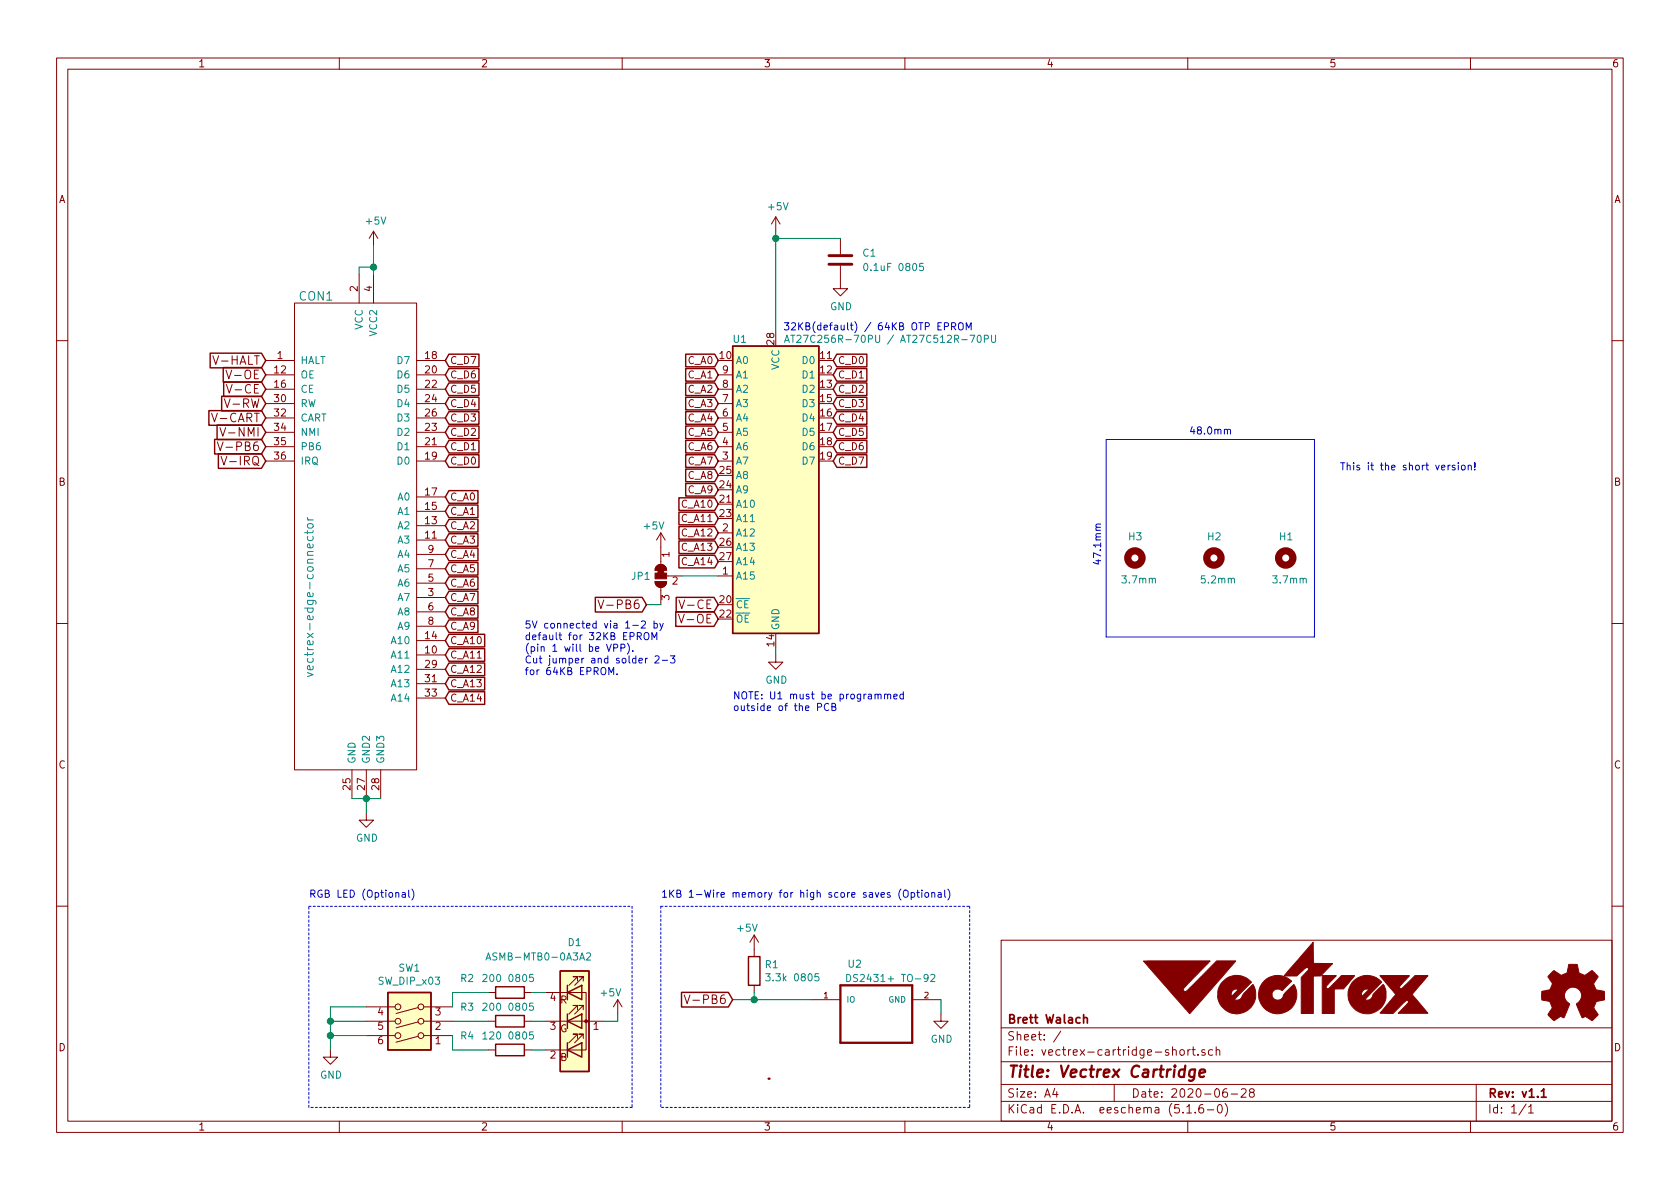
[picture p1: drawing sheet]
<svg xmlns="http://www.w3.org/2000/svg" width="297mm" height="210mm" viewBox="0 0 297 210" stroke-linecap="round" stroke-linejoin="round" font-family="sans-serif">
<g fill="none" stroke="#840000" stroke-width=".18">
<path d="M10 10.3h277v189.9h-277zM12 12.2h273v186.1h-273zM60 10.3v1.9M110 10.3v1.9M160 10.3v1.9M210 10.3v1.9M260 10.3v1.9M137.2 38.3l-.8 1.3M137.2 38.3v2.6M137.2 38.3l.7 1.3M52.1 53.6h21.6v82.5h-21.6zM63.5 48.5v5.1"/>
<path d="M66 40.9l-.7 1.3M66 40.9v2.5M66 48.5v5.1M66 40.9l.8 1.3M148.6 47v4h1.3l-1.3 1.3-1.3-1.3h1.3M148.6 42.2v2.8M10 60.2h2M47 79h5.1M47 76.4h5.1M47 73.9h5.1M47 71.4h5.1M47 68.8h5.1"/>
<path d="M47 66.3h5.1M47 63.7h5.1M73.7 79h5M73.7 76.4h5M73.7 73.9h5M73.7 71.4h5M73.7 68.8h5M73.7 66.3h5M73.7 63.7h5M127 79h2.5M127 76.4h2.5M127 73.9h2.5"/>
<path d="M127 71.4h2.5M127 68.8h2.5M127 66.3h2.5M285 60.2h2M47 81.5h5.1M73.7 81.5h5M73.7 98h5M73.7 95.5h5M73.7 93h5M73.7 90.4h5M73.7 87.9h5M116.8 94.2v5.6"/>
<path d="M116.8 94.2l-.7 1.3M116.8 94.2l.8 1.3M127 94.2h2.5M127 81.5h2.5M10 110.3h2M73.7 105.7h5M73.7 103.1h5M73.7 108.2h5M73.7 100.6h5M73.7 110.7h5M73.7 115.8h5M73.7 113.3h5"/>
<path d="M73.7 118.4h5M115.8 102.9h2.1a1.02 1.02 0 0 1-1.1 1 1.02 1.02 0 0 1-1-1zM116.2 100a1.03 1.03 0 0 1 1.1-.1 1.03 1.03 0 0 1 .6 .9h-2.1l.1-.3zM116.8 103.9v3M117.9 101.8h2.7M127 101.8h2.5M137.2 115.8v1.3h1.2l-1.2 1.3-1.3-1.3h1.3M285 110.3h2M62.2 136.1v5.1M64.8 136.1v5.1M67.3 136.1v5.1M73.7 120.9h5"/>
<path d="M73.7 123.4h5M64.8 143.8v1.2h1.2l-1.2 1.3-1.3-1.3h1.3M10 160.2h2M64.8 178h5M73.9 178.2l-3.9 1M74.9 178h5.1M86.4 175.5h1.2M92.7 175.5h1.3M96.5 175.5h7.1v10.2h-7.1M102.1 178.6v-.8h-.8h.8l-1.5 1.5M102.1 173.5v-.8h-.8h.8l-1.5 1.5M102.9 174.2h.1"/>
<path d="M103.1 178.6v-.8h-.7h.7l-1.5 1.5M103.1 173.5v-.8h-.7h.7l-1.5 1.5M109.2 176.8l-.7 1.2M109.2 176.8v2.5M109.2 176.8l.8 1.2M133.3 165.3v3.9M133.3 174.2v1.3M133.3 165.3l-.7 1.3M133.3 165.3l.8 1.3M166.4 179.3v1.3h1.2l-1.2 1.3-1.3-1.3h1.3M177 166.3h108v32h-108zM285 160.2h2"/>
<path d="M60 198.3v1.9M64.8 183.1h5M64.8 180.6h5M73.9 180.7l-3.9 1.1M73.9 183.3l-3.9 1M74.9 183.1h5.1M74.9 180.6h5.1M86.4 180.6h1.2M86.4 185.7h1.2M92.7 180.6h1.3M92.7 185.7h1.3M96.5 180.6h10.2"/>
<path d="M102.1 183.6v-.7h-.8h.8l-1.5 1.5M103.1 183.6v-.7h-.7h.7l-1.5 1.5M110 198.3v1.9M160 198.3v1.9M177 194.8h108M177 191.8h108M177 187.8h108M177 181.8h108M186.5 192.5l-.4 1h1M186.8 193v1M187.6 182.3l-1.3 2M197 191.8v3"/>
<path d="M207.3 185.7h.1a.37 .37 0 0 1 .6 .1v.8M208.7 185.7l.2-.1 .4 .1v.8l-.2 .1-.4-.1zM209.8 195.8l.5-.5v1.5M209.8 196.8h.9M210 198.3v1.9M210 185.6v1M210.5 185.6l-.5 .3M210.7 185.6h.6M211 185.1v1.3l.3 .2M211.3 196.7v.1M211.8 186.5v.1M212.7 195.3a.59 .59 0 0 0-.7 .7v.7l.2 .1 .6-.1v-.5l-.1-.2-.5-.1-.2 .3"/>
<path d="M213 185.7l-.3-.1-.2 .2v.2l.5 .2v.3h-.5M213.5 196.3h1.1M214.4 185.7l-.4-.1-.3 .3v.6l.3 .1 .4-.1M215 185.7l.2-.1 .4 .1 .1 .9M215 185.1v1.5M215.5 195.4l.1-.1a.81 .81 0 0 1 .6 .6 .81 .81 0 0 1-.3 .8l-.2 .1a.8 .8 0 0 1-.5-.6 .8 .8 0 0 1 .3-.8zM216.6 195.1a1.71 1.71 0 0 1 0 2.3M216.9 192.5a.62 .62 0 0 0-.7 .7l.1 .7 .2 .1 .5-.1v-.5l-.1-.2-.4-.1-.3 .3M217.7 193.5h1.1M219.5 192.7l.2-.2h.3l.3 .2v.3v.2l-.9 .8h.9M221.2 193.2l-.3-.3 .1-.2 .2-.2 .4 .1 .2 .2-.1 .2-.6 .2a.48 .48 0 0 0-.1 .7l.2 .1 .5-.1a.48 .48 0 0 0-.1-.7h-.1M260 198.3v1.9"/>
<path d="M261 191.8v6.5M269.8 195.2l-1.2 2M270.3 195.8l.4-.5v1.5M270.3 196.8h.8"/>
<circle cx="70.4" cy="178" r=".51"/>
<circle cx="74.4" cy="178" r=".51"/>
<circle cx="70.4" cy="180.6" r=".51"/>
<circle cx="70.4" cy="183.1" r=".51"/>
<circle cx="74.4" cy="183.1" r=".51"/>
<circle cx="74.4" cy="180.6" r=".51"/>
</g>
<path d="M191.6 179.4v1.5M191.6 180.1l.1-.1a.37 .37 0 0 1 .6 .1v.8M272.5 193l.4-.5v1.5M272.5 194h.9" fill="none" stroke="#840000" stroke-width=".3"/>
<path d="M148.6 174.2v10.2M161.3 174.2v10.2M211.3 189.1l-.2 1.6a.6 .6 0 0 1-.9 .3M211.3 189.2a.73 .73 0 0 0-.9 .1l-.2 .8 .1 .2 .3 .1 .6-.1M212.1 189.8l1-.2-.1-.4-.6-.1-.3 .3v.9l.2 .1 .6-.1" fill="none" stroke="#840000" stroke-width=".41"/>
<path d="M146.6 46.7h4M146.6 45.2h4" fill="none" stroke="#840000" stroke-width=".51"/>
<g fill="none" stroke="#008484" stroke-width=".18">
<path d="M140.2 59.3v1.2M140.9 59.4l.5-.1 .2 .3-.8 .9h.8M152.9 46.7l.1-.1a.67 .67 0 0 1 .5 .6 .67 .67 0 0 1-.5 .6 .83 .83 0 0 1-.1-1.1zM163.2 46.6h-.6v.6l.4-.1 .3 .2v.3l-.3 .2-.4-.1M172.9 59.4l.2-.1a.69 .69 0 0 1 .4 .6 .69 .69 0 0 1-.4 .6l-.3-.2v-.2zM174 59.9h.7v-.5l-.2-.1h-.5v1.2M175.3 59.3v1l.2 .2h.4l.1-.2v-1M138.7 60.5l.4-1.2 .5 1.2M138.8 60.2h.6M54.4 91.5l.2 .4M54.4 93.8v.6M54.4 91.9h1"/>
<path d="M54.4 92.7l.7-.1 .2 .1 .1 .4-.3 .3h-.5l-.2-.3zM55.4 93.8l-.1 .3-.2 .1h-1.3M54.4 118.9l1 .4-1 .4M55.3 117.8l.1 .4-.3 .2h-.7v-.6l.3-.1 .2 .7M85.4 172.4l.5-.1 .2 .1v.3v.2l-.8 .7h.8M85.4 177.5l.5-.1 .2 .1v.2v.2l-.8 .8h.8M85.9 169.8l.5-1.3 .4 1.3M86.1 169.4h.5M94.3 172.3h-.6l-.1 .6 .5-.1 .2 .2v.3l-.2 .3-.5-.1M94.3 177.4h-.6l-.1 .6 .5-.1 .2 .2v.3l-.2 .3-.5-.2M103.7 168.6l.5-.1 .2 .4v.2l-.8 .7h.8M135.4 172.2h.8l-.5 .5 .4 .1 .1 .4-.3 .3-.5-.2"/>
<path d="M144.8 172.2h-.7v.6l.2-.1 .5 .1v.5l-.2 .2-.5-.2M85.4 182.8l.4-.3v1.2M85.4 183.7h.7M94.3 182.5h-.6l-.1 .6 .5-.1 .2 .2v.3l-.2 .2-.5-.1"/>
</g>
<g fill="#ffffc2" stroke="#ffffc2" stroke-width=".18">
<path d="M129.5 61.2h15.3v50.8h-15.3z"/>
<path d="M68.6 175.5h7.6v10.2h-7.6z"/>
<path d="M99.1 171.7h5v17.8h-5z"/>
</g>
<g fill="none" stroke="#840000" stroke-width=".25">
<path d="M129.5 61.2h15.3v50.8h-15.3zM68.6 175.5h7.6v10.2h-7.6zM87.6 174.5h5.1v2h-5.1zM87.6 179.6h5.1v2h-5.1zM99.1 171.7h5v17.8h-5zM100.3 175.5l2.6-1.3v2.6zM100.3 174.2v2.6M100.3 179.3v2.6M132.3 169.2h2.1v5h-2.1zM87.6 184.7h5.1v2h-5.1zM100.3 185.7l2.6-1.3v2.5zM100.3 180.6l2.6-1.3v2.6z"/>
<path d="M100.3 184.4v2.5"/>
</g>
<g fill="#840000" stroke="#840000" stroke-width=".18">
<path d="M274.2 172.1l.6-.5 .8 .6a.62 .62 0 0 0 1.1 0l.2-.1a1.62 1.62 0 0 0 .4-1.3l.1-.3 1.5 .1 .1 .7a.74 .74 0 0 0 .7 1l.5 .2 1.3-.9 1 1.1-.4 .6a.75 .75 0 0 0-.1 1.2l.2 .5 1.5 .3v1.5l-1.4 .3-.1 .1a1.23 1.23 0 0 0-.3 1.2l.7 1-.1 .2-1 .9-.8-.5a.54 .54 0 0 0-.9 0l-1.1-2.4a2.33 2.33 0 0 0 .9-1.9 1.54 1.54 0 0 0-2.5-.7 1.54 1.54 0 0 0 .4 2.5l-1 2.5a.69 .69 0 0 0-1.1 .1l-.6 .4-1.1-1.1 .8-1.2-.3-.5a.71 .71 0 0 0-.9-.7l-.7-.2v-1.5l.4-.1a1.11 1.11 0 0 0 1.3-.7 .72 .72 0 0 0-.2-1.2l-.4-.6z"/>
<path d="M116.2 100a1.03 1.03 0 0 1 1.1-.1 1.03 1.03 0 0 1 .6 .9h-2.1l.1-.3z"/>
<path d="M115.8 102.9h2.1a1.02 1.02 0 0 1-1.1 1 1.02 1.02 0 0 1-1-1z"/>
<path d="M116.3 100.8h1v.5h-1z"/>
<path d="M115.8 101.3h2.1v1.1h-2.1z"/>
<circle cx="103.6" cy="180.6" r=".25"/>
</g>
<circle cx="135.9" cy="190.7" r=".2" fill="#840000"/>
<path d="M148.6 174.2h12.7M148.6 184.4h12.7" fill="none" stroke="#840000" stroke-width=".41"/>
<g fill="none" stroke="#840000" stroke-width=".18">
<path d="M38.4 78.2l.5 1.5 .5-1.5M38.9 75.6l.5 1.5 .5-1.5M39.7 70.5l.5 1.6 .5-1.6M40 65.5l.5 1.5 .5-1.5M40 68l.5 1.5 .5-1.5M39.1 80.7l.5 1.5 .5-1.5M105.7 106.1l.5 1.5 .6-1.5M120 108.6l.5 1.6 .5-1.6M120 106.1l.5 1.5 .6-1.5M121 175.9l.5 1.6 .5-1.6M143.5 176.8h5.1M161.3 176.8h5.1"/>
<path d="M58.4 185.7v1.2h1.3l-1.3 1.3-1.3-1.3h1.3"/>
</g>
<path d="M149.7 172.3a.64 .64 0 0 1 .7 .6 .64 .64 0 0 1-.7 .7zM164.6 172.4l.4-.1 .3 .4-.8 .9h.8" fill="none" stroke="#008484" stroke-width=".18"/>
<g fill="#840000" stroke="#840000" stroke-width=".18">
<path d="M216.1 173.7a3.4 3.4 0 0 1 5.2 0l-3 3.1a.96 .96 0 0 0 1.4-.8l1.8-1.9a3.4 3.4 0 0 1-1.8 5 3.4 3.4 0 0 1-4.4-2.9h2.4l1.3-1.3a1.01 1.01 0 0 0-1 .2 1.01 1.01 0 0 0-.3 1.1h-2.4a3.1 3.1 0 0 1 .8-2.5z"/>
<path d="M223.4 173.6a3.4 3.4 0 0 1 5-.1l-1.7 1.7a1.04 1.04 0 0 0-1.7 .1 1.04 1.04 0 0 0 .6 1.6 1.04 1.04 0 0 0 1.4-1l1.8-1.8a3.4 3.4 0 0 1-.9 4.5 3.4 3.4 0 0 1-4.5-.5 3.4 3.4 0 0 1 0-4.5z"/>
<path d="M239.2 173.6a3.4 3.4 0 0 1 5.1 .1l-2.9 3.1a1.06 1.06 0 0 0 1.3-.7l.4-.6 1.5-1.4 .4 .9 .1 1.4a3.4 3.4 0 0 1-3.6 2.9 3.4 3.4 0 0 1-3.1-3.4h2.3l.1 .3 1.3-1.3a1.02 1.02 0 0 0-1.4 1h-2.3v-.5l.2-.8z"/>
<path d="M202.2 169.9h11.8l-4.6 4.7a.38 .38 0 0 0-.1 .6 .38 .38 0 0 0 .6 0l5.2-5.3h3.4l-8.1 9.3z"/>
<path d="M232.2 166.6v3.8h3.4l-2.1 2.2h-1.3v6.6h-2.1v-6.4l1.1-1.1a.33 .33 0 0 0 .1-.5 .33 .33 0 0 0-.5 0l-1.5 1.4h-2.2z"/>
<path d="M233.8 172.5h2.5l-1.7 1.8a.33 .33 0 0 0 .1 .5 .33 .33 0 0 0 .5-.2l2-2.1h2.3l-2 2.4h-1.6v4.3h-2.1z"/>
<path d="M244 172.5h5.2l-.7 .8a2.38 2.38 0 0 0-1.1 1.4l.2 .1 .3-.1 2.3-2.2h2.3l-2.8 3.4 2.8 3.3h-5.3l1.9-2-.3-.3-.7 .5-1.8 1.8h-2.3l2.8-3.4z"/>
</g>
<g fill="none" stroke="#840000" stroke-width="1.3">
<circle cx="200.7" cy="98.7" r="1.27"/>
<circle cx="214.6" cy="98.7" r="1.27"/>
<circle cx="227.3" cy="98.7" r="1.27"/>
</g>
<g fill="none" stroke="#0000c2" stroke-width=".18">
<path d="M167 57.7h.6l.1-.2-.1-.3-.1-.1h-.5v1.2M168.2 57.7h.7l.1-.2-.1-.3-.2-.1h-.5v1.2M168.6 57.7l.4 .6M169.5 57.2l.1-.1a.42 .42 0 0 1 .7 .1 .88 .88 0 0 1-.3 1.1h-.4a1.07 1.07 0 0 1-.1-1.1zM170.8 58.3v-1.2l.5 .9 .4-.9v1.2M195.6 77.7h36.8v34.9h-36.8zM217 76.1l.2-.2 .3 .1 .1 .8M194.2 99v.8l-.9-.3M256.4 82.3l-.4 .2M257.3 82.3h-.4l-.2 .1 .1 .2 .5 .1v.4h-.6M257.8 81.8v.2M257.8 82.3v.8"/>
<path d="M258.4 82.4l.2-.1 .4 .1 .1 .5-.2 .2h-.3l-.2-.1zM259.6 82.4l.2-.1h.3v.8M259.6 82.3v.8M260.8 83v.1M260.8 81.8v.8M107.6 119.3v-1.3l.5 .9 .4-.9v1.3M108.5 114.6l.7-.1v-.5l-.2-.1h-.5v1.3M109.1 119.2v.1M109.8 114.6l.6-.1v-.5l-.1-.1h-.5v1.3M110.9 113.7a1.47 1.47 0 0 1 0 2M111.9 115.1v.1M111.9 110.6h1"/>
<path d="M112.7 112.5h.6v-.5l-.1-.1h-.5v1.2M113 112.5l.4 .6M113.4 109.9l.5-.1 .2 .1v.3v.2l-.8 .7h.8M113.9 112l.3-.1a.45 .45 0 0 1 .5 .4v.4l-.1 .4h-.5a.92 .92 0 0 1-.2-1.1zM114.1 116.4v.8M114.5 116.4l-.4 .2M115.3 113.1v-1.2l.4 .9 .4-.9v1.2M115.6 110.3l.4-.1 .2 .3-.1 .5h-.5M115.6 109.8v1.3M115.8 116.1l.5-.1 .2 .3v.2l-.8 .7h.8M116.7 110.2l.3 .9M117.1 116.8h1"/>
<path d="M117.3 110.2l-.5 1.2-.1 .1M118.5 116h.8l-.4 .5 .4 .1v.4l-.2 .2-.6-.1M144.6 125l.6-.1v-.4l-.2-.1h-.4v1.2M146.5 124.5a.6 .6 0 0 0-.8 .4 .6 .6 0 0 0 .6 .7l.2-.1M147.1 125l.5-.1 .2-.2-.1-.2-.6-.1v1.2h.5l.2-.1v-.3l-.3-.2M155.2 122.9l.2-.1h.3l.1 .8M156.4 122.9l.2-.1h.3v.8M156.4 122.8v.8M156.9 122.9l.2-.1h.3l.1 .8M158 123.2l.6-.1v-.3h-.4l-.2 .1 .1 .6h.5M159.7 122.8h-.3l-.3 .2 .1 .5h.5M159.7 122.3v1.3"/>
<path d="M71.1 157.9h.5l.1 .8M71.7 158.1l-.5 .1-.1 .2v.2h.6M72.3 157.4v1.1l.2 .2M72.8 157.2a1.47 1.47 0 0 1 0 2M159.3 157.2a1.4 1.4 0 0 0 0 2M159.8 157.6l.2-.2a.47 .47 0 0 1 .6 .4l-.1 .7-.2 .2-.4-.1a1 1 0 0 1-.1-1zM161.1 157.9l.4-.1 .2 .3-.1 .5h-.5M161.1 157.8v1.3M162.1 157.8h.5M162.3 157.4v1.1l.3 .2M163 157.4v.1M163 157.8v.9"/>
<path d="M163.7 157.9l.3-.1 .1 .2v.6l-.3 .1-.3-.3zM164.7 158l.2-.2 .3 .1 .1 .8M164.7 157.8v.9M165.9 157.9h.5v.8M166.4 158.1l-.4 .1-.2 .2 .1 .2h.5M167 157.4v1.1l.2 .2M167.6 157.2a1.47 1.47 0 0 1 0 2"/>
</g>
<path d="M54.6 160.3h57.2M111.8 160.3v35.5M116.8 160.3h54.6M116.8 160.3v35.5M171.4 160.3v35.5M54.6 195.8v-35.5M111.8 195.8h-57.2M171.4 195.8h-54.6" fill="none" stroke="#0000c2" stroke-width=".18" stroke-dasharray=".4 .4"/>
<g fill="none" stroke="#008400" stroke-width=".18">
<path d="M66 43.4v5.1M66 47.2h-2.5v1.3M137.2 40.9v17.8M137.2 42.2h11.4M114.3 106.9h2.5M120.6 101.8h6.4M137.2 114.5v1.3M62.2 141.2h5.1M64.8 141.2v2.6M64.8 178h-6.4v7.7M86.4 175.5h-6.4v2.5M94 175.5h2.5"/>
<path d="M109.2 179.3v1.3h-2.5M129.5 176.8h14M133.3 175.5v1.3M166.4 176.8v2.5M58.4 180.6h6.4M58.4 183.1h6.4M80 183.1v2.6h6.4M80 180.6h6.4M94 185.7h2.5M94 180.6h2.5"/>
</g>
<g fill="none" stroke="#840000" stroke-width=".25">
<path d="M36.9 72.6h9.3l.8 1.3-.8 1.3h-9.3zM37.2 62.5h9l.8 1.2-.8 1.3h-9zM37.9 77.7h8.3l.8 1.3-.8 1.3h-8.3zM38.4 75.2h7.8l.8 1.2-.8 1.3h-7.8zM39.2 70.1h7l.8 1.3-.8 1.3h-7zM39.5 65h6.7l.8 1.3-.8 1.3h-6.7zM39.5 67.5h6.7l.8 1.3-.8 1.3h-6.7zM79.4 62.6h5.3v2.3h-5.3l-.7-1.2zM79.4 65.2h5.3v2.2h-5.3l-.7-1.1zM79.4 67.7h5.3v2.2h-5.3l-.7-1.1zM79.4 70.3h5.3v2.2h-5.3l-.7-1.1zM79.4 72.8h5.3v2.2h-5.3l-.7-1.1z"/>
<path d="M79.4 77.9h5.3v2.2h-5.3l-.7-1.1zM79.4 75.3h5.3v2.3h-5.3l-.7-1.2zM121.2 77.9h5.2l.6 1.1-.6 1.1h-5.2zM121.2 75.3h5.2l.6 1.1-.6 1.2h-5.2zM121.2 72.8h5.2l.6 1.1-.6 1.1h-5.2zM121.2 70.3h5.2l.6 1.1-.6 1.1h-5.2zM121.2 67.7h5.2l.6 1.1-.6 1.1h-5.2zM121.2 65.2h5.2l.6 1.1-.6 1.1h-5.2zM121.2 62.6h5.2l.6 1.1-.6 1.2h-5.2zM148 62.6h5.3v2.3h-5.3l-.7-1.2zM148 65.2h5.3v2.2h-5.3l-.7-1.1zM148 67.7h5.3v2.2h-5.3l-.7-1.1z"/>
<path d="M148 70.3h5.3v2.2h-5.3l-.7-1.1zM148 72.8h5.3v2.2h-5.3l-.7-1.1zM148 75.3h5.3v2.3h-5.3l-.7-1.2zM148 77.9h5.3v2.2h-5.3l-.7-1.1zM38.6 80.2h7.6l.8 1.3-.8 1.3h-7.6zM79.4 99.5h5.1v2.2h-5.1l-.7-1.1zM79.4 96.9h5.1v2.3h-5.1l-.7-1.2zM79.4 94.4h5.1v2.2h-5.1l-.7-1.1zM79.4 91.8h5.1v2.3h-5.1l-.7-1.1zM79.4 89.3h5.1v2.2h-5.1l-.7-1.1zM79.4 86.8h5.1v2.2h-5.1l-.7-1.1zM79.4 80.4h5.3v2.2h-5.3l-.7-1.1z"/>
<path d="M120 88h6.4l.6 1.1-.6 1.2h-6.4zM120 90.6h6.4l.6 1.1-.6 1.1h-6.4zM120 93.1h6.4l.6 1.1-.6 1.1h-6.4zM120 95.7h6.4l.6 1.1-.6 1.1h-6.4zM120 98.2h6.4l.6 1.1-.6 1.1h-6.4zM121.2 83h5.2l.6 1.1-.6 1.1h-5.2zM121.2 80.4h5.2l.6 1.1-.6 1.1h-5.2zM121.2 85.5h5.2l.6 1.1-.6 1.1h-5.2zM148 80.4h5.3v2.2h-5.3l-.7-1.1zM79.4 119.8h6.3v2.2h-6.3l-.7-1.1zM79.4 117.2h6.3v2.3h-6.3l-.7-1.1zM79.4 114.7h6.3v2.2h-6.3l-.7-1.1z"/>
<path d="M79.4 112.2h6.3v2.2h-6.3l-.7-1.1zM79.4 109.6h5.1v2.3h-5.1l-.7-1.2zM79.4 107.1h5.1v2.2h-5.1l-.7-1.1zM79.4 104.5h5.1v2.3h-5.1l-.7-1.1zM79.4 102h5.1v2.2h-5.1l-.7-1.1zM105.3 105.6h8.2l.8 1.3-.8 1.3h-8.2zM119.5 108.2h6.7l.8 1.3-.8 1.3h-6.7zM119.6 105.6h6.6l.8 1.3-.8 1.3h-6.6zM79.4 122.3h6.3v2.3h-6.3l-.7-1.2zM120.5 175.5h8.3l.7 1.3-.7 1.3h-8.3z"/>
</g>
<g fill="#008400" stroke="#008400" stroke-width=".25">
<circle cx="58.4" cy="183.1" r=".51"/>
<circle cx="58.4" cy="180.6" r=".51"/>
<circle cx="66" cy="47.2" r=".51"/>
<circle cx="133.4" cy="176.8" r=".51"/>
<circle cx="137.2" cy="42.2" r=".51"/>
<circle cx="64.8" cy="141.2" r=".51"/>
</g>
<text font-size="2.8" fill="#840000" x="178" y="190.5">Title: Vectrex Cartridge</text>
<g font-size="2.1" fill="#008484">
<text x="52.9" y="53.2">CON1</text>
<text x="55.4" y="117.6" transform="rotate(-90 55.4 117.6)">vectrex-edge-connector</text>
</g>
<g font-size="2.1" fill="#840000">
<text x="38.3" y="64.5">V-HALT</text>
<text x="40.9" y="67.1">V-OE</text>
<text x="41" y="69.6">V-CE</text>
<text x="38" y="74.7">V-CART</text>
<text x="40.1" y="77.2">V-NMI</text>
<text x="40.4" y="72.1">V-RW</text>
<text x="39.8" y="79.8">V-PB6</text>
<text x="40.2" y="82.3">V-IRQ</text>
<text x="107.1" y="107.7">V-PB6</text>
<text x="121" y="107.7">V-CE</text>
<text x="120.9" y="110.2">V-OE</text>
<text x="122.4" y="177.5">V-PB6</text>
<text x="178" y="184">Sheet: /</text>
<text x="178" y="181">Brett Walach</text>
<text x="178" y="186.7">File: vectrex-cartridge-short.sch</text>
<text x="178" y="196.9">KiCad E.D.A. eeschema (5.1.6-0)</text>
<text x="178" y="194.1">Size: A4</text>
<text x="200" y="194.1">Date: 2020-06-28</text>
<text x="263" y="194.1">Rev: v1.1</text>
<text x="263" y="196.9">Id: 1/1</text>
</g>
<g font-size="1.8" fill="#840000">
<text x="35" y="11.9">1</text>
<text x="85" y="11.9">2</text>
<text x="135" y="11.9">3</text>
<text x="185" y="11.9">4</text>
<text x="235" y="11.9">5</text>
<text x="285" y="11.9">6</text>
<text x="10.4" y="35.9">A</text>
<text x="285.4" y="35.9">A</text>
<text x="63.2" y="51.5" transform="rotate(-90 63.2 51.5)">2</text>
<text x="65.8" y="51.5" transform="rotate(-90 65.8 51.5)">4</text>
<text x="49" y="63.5">1</text>
<text x="75.2" y="63.5">18</text>
<text x="79.5" y="64.4">C_D7</text>
<text x="121.7" y="64.4">C_A0</text>
<text x="127.3" y="63.5">10</text>
<text x="136.9" y="60.9" transform="rotate(-90 136.9 60.9)">28</text>
<text x="145.1" y="63.5">11</text>
<text x="148.1" y="64.4">C_D0</text>
<text x="48.6" y="71.1">30</text>
<text x="48.6" y="66">12</text>
<text x="48.6" y="68.6">16</text>
<text x="75.2" y="66">20</text>
<text x="75.2" y="68.6">22</text>
<text x="75.2" y="71.1">24</text>
<text x="79.5" y="66.9">C_D6</text>
<text x="79.5" y="69.5">C_D5</text>
<text x="121.7" y="69.5">C_A2</text>
<text x="121.7" y="66.9">C_A1</text>
<text x="127.8" y="71.1">7</text>
<text x="127.8" y="68.6">8</text>
<text x="127.8" y="66">9</text>
<text x="145.1" y="66">12</text>
<text x="145.1" y="68.6">13</text>
<text x="145.1" y="71.1">15</text>
<text x="148.1" y="66.9">C_D1</text>
<text x="148.1" y="69.5">C_D2</text>
<text x="48.6" y="73.7">32</text>
<text x="48.6" y="76.2">34</text>
<text x="75.2" y="76.2">23</text>
<text x="75.2" y="73.7">26</text>
<text x="79.5" y="72">C_D4</text>
<text x="79.5" y="74.5">C_D3</text>
<text x="79.5" y="77.1">C_D2</text>
<text x="121.7" y="77.1">C_A5</text>
<text x="121.7" y="74.5">C_A4</text>
<text x="121.7" y="72">C_A3</text>
<text x="127.8" y="76.2">5</text>
<text x="127.8" y="73.7">6</text>
<text x="145.1" y="73.7">16</text>
<text x="145.1" y="76.2">17</text>
<text x="148.1" y="72">C_D3</text>
<text x="148.1" y="74.5">C_D4</text>
<text x="148.1" y="77.1">C_D5</text>
<text x="48.6" y="78.7">35</text>
<text x="48.6" y="81.3">36</text>
<text x="75.2" y="78.7">21</text>
<text x="75.2" y="81.3">19</text>
<text x="79.5" y="82.2">C_D0</text>
<text x="79.5" y="79.6">C_D1</text>
<text x="121.7" y="82.2">C_A7</text>
<text x="121.7" y="79.6">C_A6</text>
<text x="127.3" y="83.8">25</text>
<text x="127.8" y="81.3">3</text>
<text x="127.8" y="78.7">4</text>
<text x="145.1" y="78.7">18</text>
<text x="145.1" y="81.3">19</text>
<text x="148.1" y="79.6">C_D6</text>
<text x="148.1" y="82.2">C_D7</text>
<text x="10.4" y="85.9">B</text>
<text x="75.2" y="87.6">17</text>
<text x="79.5" y="88.5">C_A0</text>
<text x="120.7" y="89.8">C_A10</text>
<text x="121.7" y="84.7">C_A8</text>
<text x="121.7" y="87.2">C_A9</text>
<text x="127.3" y="88.9">21</text>
<text x="127.3" y="86.4">24</text>
<text x="285.4" y="85.9">B</text>
<text x="75.2" y="95.2">11</text>
<text x="75.2" y="92.7">13</text>
<text x="75.2" y="90.2">15</text>
<text x="79.5" y="93.6">C_A2</text>
<text x="79.5" y="91.1">C_A1</text>
<text x="120.7" y="92.3">C_A11</text>
<text x="120.7" y="94.9">C_A12</text>
<text x="127.3" y="91.4">23</text>
<text x="127.8" y="94">2</text>
<text x="75.7" y="100.3">7</text>
<text x="75.7" y="97.8">9</text>
<text x="79.5" y="101.2">C_A5</text>
<text x="79.5" y="98.7">C_A4</text>
<text x="79.5" y="96.1">C_A3</text>
<text x="118.4" y="98.5" transform="rotate(-90 118.4 98.5)">1</text>
<text x="120.7" y="97.4">C_A13</text>
<text x="120.7" y="99.9">C_A14</text>
<text x="127.3" y="96.5">26</text>
<text x="127.3" y="99.1">27</text>
<text x="127.8" y="101.6">1</text>
<text x="75.7" y="105.4">3</text>
<text x="75.7" y="102.9">5</text>
<text x="75.7" y="107.9">6</text>
<text x="79.5" y="106.3">C_A7</text>
<text x="79.5" y="103.8">C_A6</text>
<text x="118.4" y="106.1" transform="rotate(-90 118.4 106.1)">3</text>
<text x="118.9" y="103.4">2</text>
<text x="127.3" y="106.7">20</text>
<text x="75.2" y="113">14</text>
<text x="75.7" y="110.5">8</text>
<text x="79.5" y="113.9">C_A10</text>
<text x="79.5" y="111.4">C_A9</text>
<text x="79.5" y="108.8">C_A8</text>
<text x="127.3" y="109.2">22</text>
<text x="75.2" y="115.6">10</text>
<text x="75.2" y="118.1">29</text>
<text x="79.5" y="119">C_A12</text>
<text x="79.5" y="116.5">C_A11</text>
<text x="136.9" y="114.2" transform="rotate(-90 136.9 114.2)">14</text>
<text x="75.2" y="120.6">31</text>
<text x="75.2" y="123.2">33</text>
<text x="79.5" y="124.1">C_A14</text>
<text x="79.5" y="121.5">C_A13</text>
<text x="10.4" y="135.9">C</text>
<text x="285.4" y="135.9">C</text>
<text x="62" y="139.6" transform="rotate(-90 62 139.6)">25</text>
<text x="64.5" y="139.6" transform="rotate(-90 64.5 139.6)">27</text>
<text x="67.1" y="139.6" transform="rotate(-90 67.1 139.6)">28</text>
<text x="66.8" y="179.6">4</text>
<text x="77" y="179.6">3</text>
<text x="97.3" y="177">4 R</text>
<text x="10.4" y="185.9">D</text>
<text x="66.8" y="182.1">5</text>
<text x="66.8" y="184.7">6</text>
<text x="77" y="184.7">1</text>
<text x="77" y="182.1">2</text>
<text x="97.3" y="182.1">3 G</text>
<text x="104.9" y="182.1">1</text>
<text x="285.4" y="185.9">D</text>
<text x="97.3" y="187.2">2 B</text>
<text x="35" y="199.9">1</text>
<text x="85" y="199.9">2</text>
<text x="135" y="199.9">3</text>
<text x="185" y="199.9">4</text>
<text x="235" y="199.9">5</text>
<text x="285" y="199.9">6</text>
</g>
<g font-size="1.8" fill="#008484">
<text x="64.8" y="39.7">+5V</text>
<text x="135.9" y="37.2">+5V</text>
<text x="152.6" y="45.4">C1</text>
<text x="153.5" y="47.9">0.1uF 0805</text>
<text x="64.1" y="58.3" transform="rotate(-90 64.1 58.3)">VCC</text>
<text x="66.7" y="59.3" transform="rotate(-90 66.7 59.3)">VCC2</text>
<text x="146.8" y="54.9">GND</text>
<text x="53.1" y="64.4">HALT</text>
<text x="70.4" y="64.4">D7</text>
<text x="129.7" y="60.6">U1</text>
<text x="130" y="64.4">A0</text>
<text x="137.8" y="65.5" transform="rotate(-90 137.8 65.5)">VCC</text>
<text x="141.9" y="60.6">AT27C256R-70PU / AT27C512R-70PU</text>
<text x="142" y="64.4">D0</text>
<text x="53.1" y="66.9">OE</text>
<text x="53.1" y="69.5">CE</text>
<text x="70.4" y="66.9">D6</text>
<text x="70.4" y="69.5">D5</text>
<text x="130" y="69.5">A2</text>
<text x="130" y="66.9">A1</text>
<text x="142" y="66.9">D1</text>
<text x="142" y="69.5">D2</text>
<text x="53.1" y="72">RW</text>
<text x="53.1" y="74.5">CART</text>
<text x="53.1" y="77.1">NMI</text>
<text x="70.4" y="77.1">D2</text>
<text x="70.4" y="72">D4</text>
<text x="70.4" y="74.5">D3</text>
<text x="130" y="77.1">A5</text>
<text x="130" y="74.5">A4</text>
<text x="130" y="72">A3</text>
<text x="142" y="72">D3</text>
<text x="142" y="74.5">D4</text>
<text x="142" y="77.1">D5</text>
<text x="53.1" y="79.6">PB6</text>
<text x="53.1" y="82.2">IRQ</text>
<text x="70.4" y="79.6">D1</text>
<text x="70.4" y="82.2">D0</text>
<text x="130" y="82.2">A7</text>
<text x="130" y="79.6">A6</text>
<text x="142" y="79.6">D6</text>
<text x="142" y="82.2">D7</text>
<text x="70.4" y="88.5">A0</text>
<text x="130" y="89.8">A10</text>
<text x="130" y="87.2">A9</text>
<text x="130" y="84.7">A8</text>
<text x="70.4" y="93.6">A2</text>
<text x="70.4" y="91.1">A1</text>
<text x="114" y="93.6">+5V</text>
<text x="130" y="94.9">A12</text>
<text x="130" y="92.3">A11</text>
<text x="199.6" y="95.5">H3</text>
<text x="213.6" y="95.5">H2</text>
<text x="226.3" y="95.5">H1</text>
<text x="70.4" y="101.2">A5</text>
<text x="70.4" y="98.7">A4</text>
<text x="70.4" y="96.1">A3</text>
<text x="130" y="97.4">A13</text>
<text x="130" y="99.9">A14</text>
<text x="70.4" y="106.3">A7</text>
<text x="70.4" y="103.8">A6</text>
<text x="111.7" y="102.5">JP1</text>
<text x="130" y="102.5">A15</text>
<text x="130" y="107.6">CE</text>
<text x="198.6" y="103.2">3.7mm</text>
<text x="212.6" y="103.2">5.2mm</text>
<text x="225.3" y="103.2">3.7mm</text>
<text x="69.4" y="113.9">A10</text>
<text x="70.4" y="108.8">A8</text>
<text x="70.4" y="111.4">A9</text>
<text x="130" y="110.1">OE</text>
<text x="137.8" y="111.5" transform="rotate(-90 137.8 111.5)">GND</text>
<text x="69.4" y="116.5">A11</text>
<text x="69.4" y="119">A12</text>
<text x="69.4" y="121.5">A13</text>
<text x="69.4" y="124.1">A14</text>
<text x="135.3" y="120.9">GND</text>
<text x="62.9" y="135.1" transform="rotate(-90 62.9 135.1)">GND</text>
<text x="65.4" y="135.1" transform="rotate(-90 65.4 135.1)">GND2</text>
<text x="67.9" y="135.1" transform="rotate(-90 67.9 135.1)">GND3</text>
<text x="62.9" y="148.8">GND</text>
<text x="100.5" y="167.3">D1</text>
<text x="130.5" y="164.8">+5V</text>
<text x="70.5" y="171.8">SW1</text>
<text x="81.5" y="173.7">R2</text>
<text x="86.2" y="173.7">200 0805</text>
<text x="86.9" y="169.8">ASMB-MTB0-0A3A2</text>
<text x="135.3" y="171.2">R1</text>
<text x="136.2" y="173.5">3.3k 0805</text>
<text x="150" y="171.1">U2</text>
<text x="151" y="173.7">DS2431+ TO-92</text>
<text x="67" y="174.1">SW_DIP_x03</text>
<text x="81.5" y="178.7">R3</text>
<text x="86.2" y="178.7">200 0805</text>
<text x="106.3" y="176.2">+5V</text>
<text x="81.5" y="183.8">R4</text>
<text x="86.2" y="183.8">120 0805</text>
<text x="164.5" y="184.4">GND</text>
<text x="56.6" y="190.7">GND</text>
</g>
<g font-size="1.8" fill="#0000c2">
<text x="138.4" y="58.4">32KB(default) / 64KB OTP EPROM</text>
<text x="210.2" y="76.8">48.0mm</text>
<text x="236.9" y="83.2">This it the short version!</text>
<text x="194.7" y="98.9" transform="rotate(-90 194.7 98.9)">47.1mm</text>
<text x="92.7" y="111.1">5V connected via 1-2 by</text>
<text x="92.7" y="113.2">default for 32KB EPROM</text>
<text x="92.7" y="115.3">(pin 1 will be VPP).</text>
<text x="92.7" y="117.3">Cut jumper and solder 2-3</text>
<text x="92.7" y="119.4">for 64KB EPROM.</text>
<text x="129.5" y="123.7">NOTE: U1 must be programmed</text>
<text x="129.5" y="125.7">outside of the PCB</text>
<text x="54.6" y="158.7">RGB LED (Optional)</text>
<text x="116.8" y="158.7">1KB 1-Wire memory for high score saves (Optional)</text>
</g>
<g font-size="1.4" fill="#840000">
<text x="145.7" y="176.5">1</text>
<text x="163.4" y="176.5">2</text>
</g>
<g font-size="1.4" fill="#008484">
<text x="149.6" y="177.3">IO</text>
<text x="157.1" y="177.3">GND</text>
</g>
</svg>
